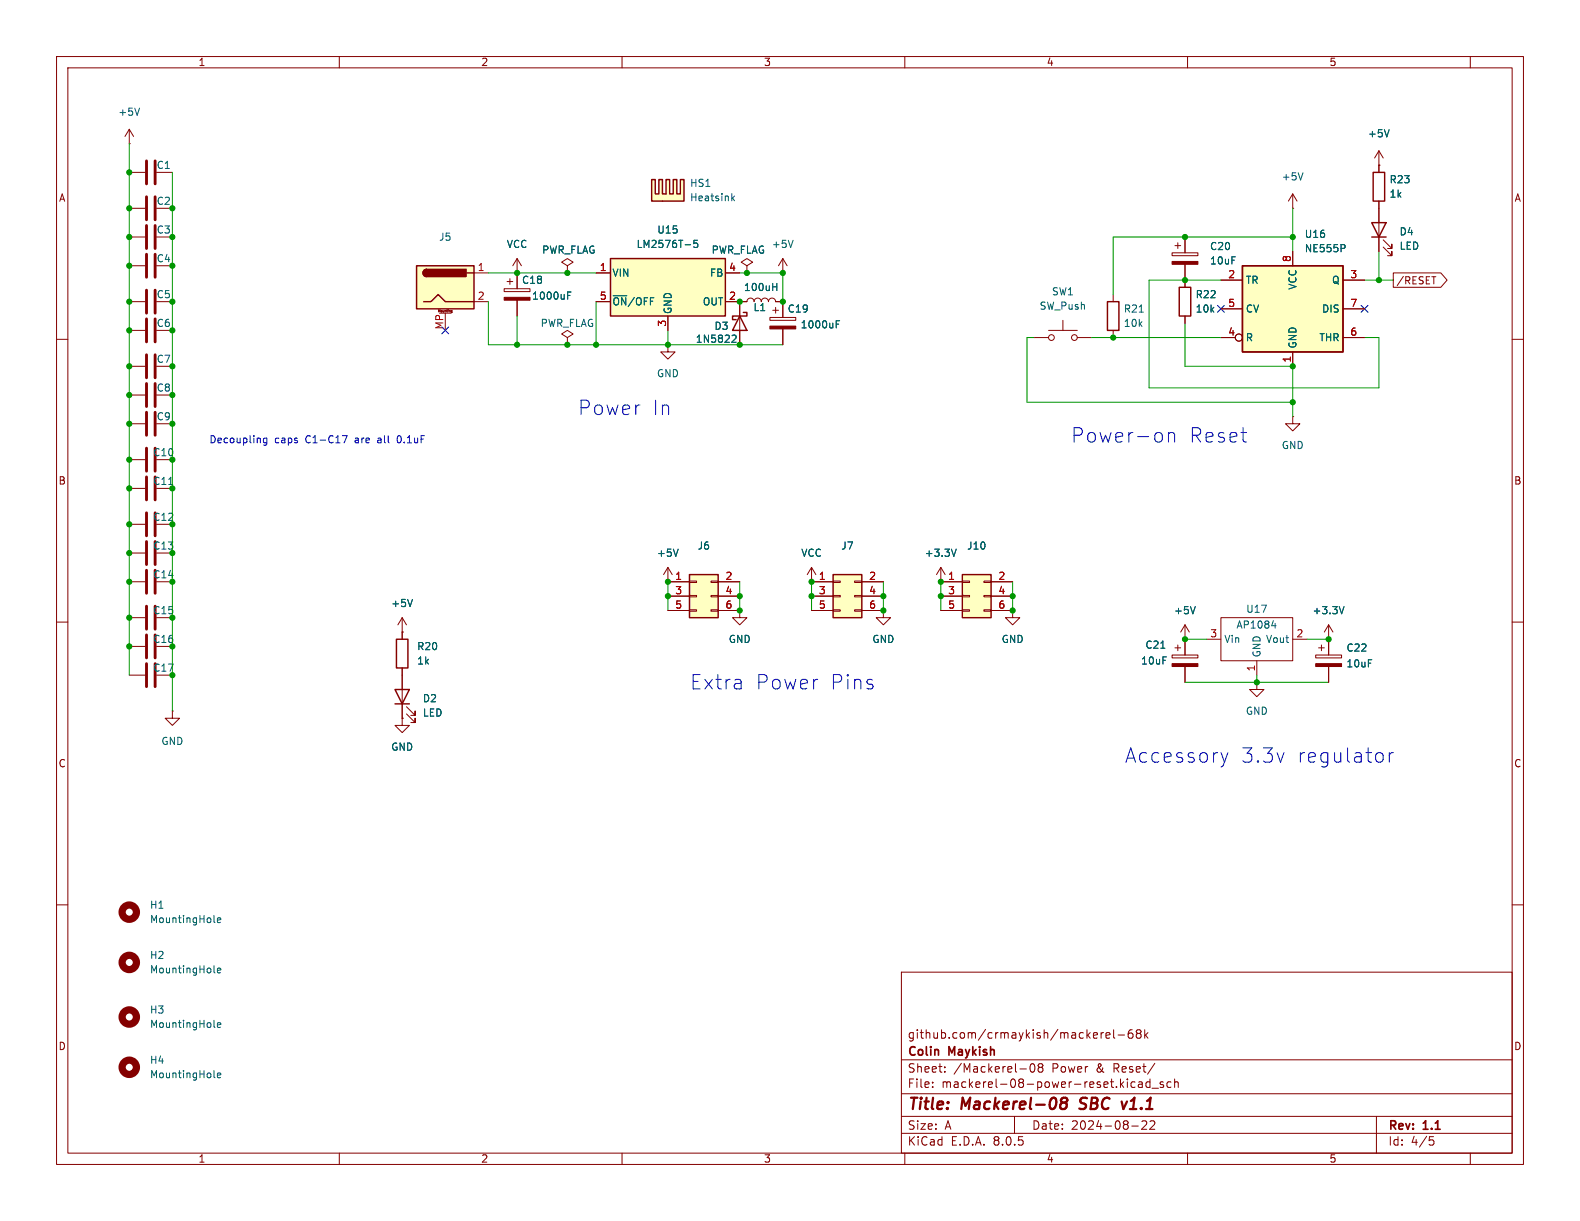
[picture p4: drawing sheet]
<svg xmlns="http://www.w3.org/2000/svg" width="279mm" height="216mm" viewBox="0 0 279 216" stroke-linecap="round" stroke-linejoin="round" font-family="sans-serif">
<g fill="none" stroke="#840000" stroke-width=".18">
<path d="M10 10h259.4v195.9h-259.4zM12 12h255.4v191.9h-255.4zM60 10v2M110 10v2M160 10v2M210 10v2M260 10v2M10 60h2M100.3 59.7l1-.6-1-.7-1 .7 1 .6v1.3M267.4 60h2M100.3 61h.1M228.6 73.7v1.2h1.3l-1.3 1.3-1.3-1.3h1.3"/>
<path d="M228.6 73.7h.1M10 110h2M130.8 108v1.2h1.3l-1.3 1.3-1.3-1.3h1.3M130.8 108h.1M156.2 108v1.2h1.3l-1.3 1.3-1.3-1.3h1.3M156.2 108h.1M207.3 115.8h4.5v.5h-4.5zM207.8 114.6h1M208.3 114v1.1M209.5 113v2.8M209.5 117.9v2.8M232.7 115.8h4.5v.5h-4.5z"/>
<path d="M233.2 114.6h1M233.7 114v1.1M234.9 113h.1M234.9 110.5v5.3M234.9 117.9v2.8M234.9 110.5l-.7 1.3M234.9 110.5l.8 1.3M267.4 110h2M222.2 120.7v1.2h1.3l-1.3 1.3-1.2-1.3h1.2M222.2 120.7h.1M10 160h2M267.4 160h2"/>
<path d="M159.4 171.9h108v32h-108zM159.4 197.4h108M159.4 193.4h108M159.4 187.4h108M164.9 192.1v.2M164.9 191.4v.1M167.1 189.4v.2M167.1 188.7v.1M179.4 197.4v3M180.4 189h1.1M182.3 188.2l.2-.1a.81 .81 0 0 1 .6 .6 .81 .81 0 0 1-.3 .8l-.2 .1a.81 .81 0 0 1-.3-1.4zM183.9 188.7l-.3-.3 .3-.3 .4 .1 .1 .2-.3 .3"/>
<path d="M183.9 188.7l-.3 .3v.3l.3 .3 .4-.1 .1-.2v-.4l-.3-.2M183.9 188.7h.2M194.7 182.6v1M195.1 182.6l-.2 .1-.2 .2M195.6 183.1l.7-.2-.1-.2-.4-.1-.2 .2v.7h.6M196.9 182.1v1.3l.2 .2M197.7 183h1.2M200.1 192.2h.6M200.1 191.4h.6M200.1 199.1h1.2M200.2 182.1a.59 .59 0 0 0-.7 .6v.6l.1 .2 .5 .1 .2-.2 .1-.5-.2-.2h-.4l-.3 .2M201.2 182.7l-.3 .3 .1 .4 .2 .2 .4-.1 .2-.2-.1-.4-.2-.2"/>
<path d="M201.2 182.7l-.3-.3 .3-.3 .4 .1 .2 .2-.3 .3M201.2 182.7h.3M201.4 191.4h.5l.1 .9M201.9 198.3l.6-.1 .2 .1 .1 .3-.9 1.1h.9M202 191.6l-.5 .1a.29 .29 0 0 0-.2 .3 .29 .29 0 0 0 .2 .3l.5-.1M202.4 182.1v1.5M202.6 183l.4 .6M203 182.6l-.6 .6M203.4 191.4l-.5-.1-.3 .3v.4l.2 .2h.6M203.4 190.8v1.5M203.4 198.3l.5-.1 .2 .1 .1 .3-.9 1.1h.9M203.7 192.4h1.2"/>
<path d="M204.2 188l-1.3 1.9M205.7 191.4l-.3-.1-.3 .2 .1 .2 .5 .2v.3h-.6M207.1 191.4l-.5-.1-.2 .3v.4l.1 .2h.6M207.7 191.4l.2-.1 .4 .1 .1 .9M207.7 190.8v1.5M243.4 197.4v6.5M60 203.9v2M110 203.9v2M159.4 200.4h108M160 203.9v2M210 203.9v2M252.8 201h.7"/>
<path d="M252.9 201.6h.4l.3 .2-.2 .6-.5 .1M260 203.9v2"/>
</g>
<path d="M187.9 195l-.2-.2a.44 .44 0 0 1 .3-.7h.4l.3 .2a.44 .44 0 0 1-.4 .7M187.9 195a.65 .65 0 0 0-.3 1 .65 .65 0 0 0 .9-.1 .65 .65 0 0 0 0-.8l-.2-.1M187.9 195h.4M190.9 196l.2 .1M191.2 194.3l-.2 .4 .1 .2M199.3 194.8l-.6 1.3" fill="none" stroke="#840000" stroke-width=".4"/>
<g fill="#840000" stroke="#840000" stroke-width=".18">
<path d="M232.7 117.3h4.5v.6h-4.5z"/>
<path d="M207.3 117.3h4.5v.6h-4.5z"/>
</g>
<path d="M205.3 114.6h.7M237.7 107.3l-.5 1.2" fill="none" stroke="#006464" stroke-width=".18"/>
<path d="M147.3 101.6h5.1v7.6h-5.1z" fill="#ffffc2"/>
<g fill="none" stroke="#840000" stroke-width=".18">
<path d="M118.1 102.9h.1M118.1 100.3l-.8 1.3M118.1 100.3v2.6M118.1 100.3l.8 1.3M143.5 102.9h3.8M143.5 105.4h3.8M143.5 108h3.8M147.3 107.8h1.3v.3h-1.3zM147.3 105.3h1.3v.2h-1.3zM147.3 102.7h1.3v.3h-1.3zM151.1 107.8h1.3v.3h-1.3zM151.1 105.3h1.3v.2h-1.3z"/>
<path d="M151.1 102.7h1.3v.3h-1.3zM152.4 102.9h3.8M152.4 105.4h3.8M152.4 108h3.8M179.1 108v1.2h1.2l-1.2 1.3-1.3-1.3h1.3M179.1 108h.1M213.4 113h2.5M215.9 109.2h12.7v7.6h-12.7zM222.2 116.8v2.6M228.6 113h2.5"/>
</g>
<path d="M147.3 101.6h5.1v7.6h-5.1z" fill="none" stroke="#840000" stroke-width=".25"/>
<path d="M119.9 97.1l-.4 1.3M224.9 110.6h.8M225.5 110.2v.9" fill="none" stroke="#006464" stroke-width=".18"/>
<path d="M121.9 101.6h5.1v7.6h-5.1z" fill="#ffffc2"/>
<g fill="none" stroke="#840000" stroke-width=".18">
<path d="M130.8 53.3h1.3a.64 .64 0 0 1 .6-.6 .64 .64 0 0 1 .6 .6 .64 .64 0 0 1 .7-.6 .64 .64 0 0 1 .6 .6 .64 .64 0 0 1 .7-.6 .64 .64 0 0 1 .6 .6 .64 .64 0 0 1 .6-.6 .64 .64 0 0 1 .7 .6h1.2M138.4 48.3h.1M138.4 45.7l-.7 1.3M138.4 45.7v2.6M138.4 45.7l.8 1.3M118.1 102.9h3.8M118.1 105.4h3.8M118.1 108h3.8M121.9 107.8h1.3v.3h-1.3zM121.9 105.3h1.3v.2h-1.3zM121.9 102.7h1.3v.3h-1.3zM125.7 107.8h1.3v.3h-1.3z"/>
<path d="M125.7 105.3h1.3v.2h-1.3zM125.7 102.7h1.3v.3h-1.3zM127 102.9h3.8M127 105.4h3.8M127 108h3.8M166.4 102.9h.1M166.4 100.3l-.8 1.3M166.4 100.3v2.6M166.4 100.3l.7 1.3"/>
</g>
<path d="M121.9 101.6h5.1v7.6h-5.1z" fill="none" stroke="#840000" stroke-width=".25"/>
<path d="M136.6 50.7h.8M137.4 50.1v1.3M140.2 42.5l-.4 1.3M169.1 97.1l-.4 1.3" fill="none" stroke="#006464" stroke-width=".18"/>
<path d="M170.2 101.6h5.1v7.6h-5.1z" fill="#ffffc2"/>
<path d="M166.4 102.9h3.8M166.4 105.4h3.8M166.4 108h3.8M170.2 107.8h1.2v.3h-1.2zM170.2 105.3h1.2v.2h-1.2zM170.2 102.7h1.2v.3h-1.2zM174 107.8h1.3v.3h-1.3zM174 105.3h1.3v.2h-1.3zM174 102.7h1.3v.3h-1.3zM175.3 102.9h3.8M175.3 105.4h3.8M175.3 108h3.8" fill="none" stroke="#840000" stroke-width=".18"/>
<path d="M170.2 101.6h5.1v7.6h-5.1z" fill="none" stroke="#840000" stroke-width=".25"/>
<path d="M107.9 45.7h20.4v10.2h-20.4z" fill="#ffffc2"/>
<path d="M107.9 45.7h20.4v10.2h-20.4z" fill="none" stroke="#840000" stroke-width=".25"/>
<path d="M105.4 48.3h2.5M105.4 53.3h2.5M118.1 55.9v2.5M128.3 48.3h2.5M128.3 53.3h2.5" fill="none" stroke="#840000" stroke-width=".18"/>
<path d="M121.2 43.3h.9M123.3 42.5h-.6v.6l.2-.1h.4l.1 .2-.1 .4-.1 .2-.5-.2" fill="none" stroke="#006464" stroke-width=".18"/>
<g fill="#ffffc2">
<path d="M115.2 31.8h.7v2.5h.6v-2.5h.6v2.5h.7l-.7 1.3h-1.9z"/>
<path d="M117.8 31.8h.6v2.5h.6v-2.5h.7v2.5h.6v-2.5h.7v3.8h-3.9l.7-1.3z"/>
</g>
<path d="M115.2 31.8h.7v2.5h.6v-2.5h.6v2.5h.7v-2.5h.6v2.5h.6v-2.5h.7v2.5h.6v-2.5h.7v3.8h-5.8zM242.6 39.4h2.5l-1.3 2.5zM130.8 55.9l1.3 2.5h-2.6zM131.4 55.2h.7v.7h-2.6v.6h.7M195.8 53.3h2.1v5.1h-2.1zM242.6 41.9h2.5M70.1 113h2v5.1h-2zM69.8 121.9h2.6l-1.3 2.6zM69.8 124.5h2.6" fill="none" stroke="#840000" stroke-width=".25"/>
<g fill="none" stroke="#006464" stroke-width=".18">
<path d="M129.5 35l.4 .5M129.9 34.7l-.5 .4M129.6 59.3h.5l.1 .3-.8 .9h.8M147.9 57.3h.4M147.9 56.7h.6M201.5 55.2h.7M29.8 85.7h.8M72.9 106l-.4 1.3M211.4 107.3l-.5 1.2M37.8 171.8l.2 .2M37.8 163l.2 .1M38.4 171.6l.6-.1v-.3h-.4l-.2 .2 .1 .6h.5"/>
<path d="M38.4 162.7l.6-.1v-.2l-.4-.1-.2 .2 .1 .6h.5M37.8 190.4l.2 .2M37.8 181.5l.2 .2M38.4 181.3l.6-.2v-.2l-.4-.1-.2 .2 .1 .6h.5M38.4 190.1l.6-.1v-.2l-.4-.1-.2 .2 .1 .6h.5"/>
</g>
<g fill="none" stroke="#840000" stroke-width=".18">
<path d="M22.9 30.5h2.8M27.7 30.5h2.8M243.8 36.8v7.7M22.9 53.3h2.8M27.7 53.3h2.8M91.4 48.3h.1M91.4 45.7l-.7 1.3M91.4 45.7v2.6M91.4 45.7l.8 1.3M100.3 47l1-.6-1-.7-1 .7 1 .6v1.3M100.3 48.3h.1M130.8 53.3v7.7"/>
<path d="M132.1 47l1-.6-1-.7-1 .7 1 .6v1.3M132.1 48.3h.1M136.1 56.1h4.6v.5h-4.6zM136.7 54.9h1M137.2 54.4v1M138.4 53.3v2.8M138.4 58.2v2.8M182.9 59.7h2.5M185.4 58.4h5.1M188 56.6v1.8M190.5 59.7h2.5M196.8 52.1v1.2"/>
<path d="M196.8 58.4v1.3M244.6 43.7l1.5 1.5v-.7v.7h-.7M244.6 42.4l1.5 1.5v-.7v.7h-.7M22.9 74.9h2.8M27.7 74.9h2.8M22.9 97.8h2.8M22.9 86.4h2.8M22.9 81.3h2.8M22.9 92.7h2.8M22.9 119.4h2.8M22.9 114.3h2.8M22.9 102.9h2.8"/>
<path d="M22.9 109.2h2.8M71.1 111.8h.1M71.1 109.2v3.8M71.1 118.1v8.9M71.1 109.2l-.7 1.3M71.1 109.2l.8 1.3M143.5 102.9h.1M143.5 100.3l-.8 1.3M143.5 100.3v2.6M143.5 100.3l.8 1.3M209.5 113h.1M209.5 110.5l-.7 1.3"/>
<path d="M209.5 110.5v2.5M209.5 110.5l.8 1.3M30.5 125.7v1.3h1.2l-1.2 1.3-1.3-1.3h1.3M30.5 125.7h.1M71.1 127v1.3h1.3l-1.3 1.2-1.3-1.2h1.3M71.1 127h.1M71.9 126.2l1.5 1.6v-.8v.8h-.8M71.9 125l1.5 1.5v-.8v.8h-.8"/>
<circle cx="185.9" cy="59.7" r=".51"/>
<circle cx="190" cy="59.7" r=".51"/>
</g>
<g fill="none" stroke="#840000" stroke-width=".51">
<path d="M25.9 28.4v4.1M27.4 28.4v4.1M25.9 51.3v4.1M27.4 51.3v4.1M25.9 72.9v4.1M25.9 79.2v4.1M27.4 72.9v4.1M27.4 79.2v4.1M25.9 84.3v4.1M25.9 90.7v4M25.9 95.8v4M27.4 84.3v4.1"/>
<path d="M27.4 90.7v4M27.4 95.8v4M25.9 100.8v4.1M25.9 107.2v4.1M25.9 112.3v4M25.9 117.3v4.1M27.4 100.8v4.1M27.4 107.2v4.1M27.4 112.3v4M27.4 117.3v4.1"/>
</g>
<g fill="none" stroke="#840000" stroke-width="1.3">
<circle cx="22.9" cy="170.2" r="1.27"/>
<circle cx="22.9" cy="161.3" r="1.27"/>
<circle cx="22.9" cy="179.8" r="1.27"/>
<circle cx="22.9" cy="188.7" r="1.27"/>
</g>
<path d="M136.1 57.7h4.6v.5h-4.6z" fill="#840000" stroke="#840000" stroke-width=".18"/>
<path d="M219.7 47h17.8v15.2h-17.8z" fill="#ffffc2"/>
<path d="M242.8 30.5h2.1v5.1h-2.1zM219.7 47h17.8v15.2h-17.8z" fill="none" stroke="#840000" stroke-width=".25"/>
<g fill="none" stroke="#840000" stroke-width=".18">
<path d="M22.9 25.4h.1M22.9 22.9l-.8 1.2M22.9 22.9v2.5M22.9 22.9l.7 1.2M243.8 29.2h.1M243.8 26.7v3.8M243.8 35.6v1.2M243.8 26.7l-.7 1.2M243.8 26.7l.8 1.2M22.9 58.4h2.8M27.7 58.4h2.8M215.9 49.5h3.8"/>
<path d="M215.9 59.7h2.5M215.9 54.6h3.8M228.6 44.5v2.5M237.5 49.5h3.8M237.5 59.7h3.8M237.5 54.6h3.8M22.9 69.9h2.8M22.9 64.8h2.8M27.7 69.9h2.8M27.7 64.8h2.8M228.6 62.2v2.6"/>
<circle cx="219.1" cy="59.7" r=".63"/>
</g>
<path d="M24.7 19.1l-.4 1.3M245.7 22.9l-.5 1.3M237.7 43.3l.2 .2-.2 .4" fill="none" stroke="#006464" stroke-width=".18"/>
<path d="M25.9 56.4v4.1M27.4 56.4v4.1M25.9 62.7v4.1M25.9 67.8v4.1M27.4 62.7v4.1M27.4 67.8v4.1" fill="none" stroke="#840000" stroke-width=".51"/>
<path d="M73.7 47h10.1v7.6h-10.1z" fill="#ffffc2"/>
<path d="M73.7 47h10.1v7.6h-10.1zM74.9 53.3h1.3l1.3-1.2 1.2 1.2h5.1M75.4 47.6a.64 .64 0 0 0-.6 .7 .64 .64 0 0 0 .6 .6M82.5 48.3h1.3M208.5 50.8h2.1v5.1h-2.1z" fill="none" stroke="#840000" stroke-width=".25"/>
<g fill="#840000" stroke="#840000" stroke-width=".25">
<path d="M75 47.8l.4-.2v1.3a.63 .63 0 0 1-.5-.4 .63 .63 0 0 1 .1-.7z"/>
<path d="M75.4 47.6h7v1.3h-7z"/>
</g>
<g fill="none" stroke="#840000" stroke-width=".18">
<path d="M22.9 36.8h2.8M27.7 36.8h2.8M228.6 36.8h.1M228.6 34.3l-.8 1.3M228.6 34.3v2.5M228.6 34.3l.8 1.3M243.8 29.2h.1M243.8 29.2v1.3M243.8 35.6v3.8M22.9 47h2.8M22.9 41.9h2.8M27.7 47h2.8"/>
<path d="M27.7 41.9h2.8M77.6 55.2v-.4l.1 .3 .1-.3v.4M77.7 55.4h2.1M78.7 55.4v3M79 54.8v.3M79.2 54.8h.1M79.9 55.1h-.1v-.2h.1v.3l-.1 .1M83.8 48.3h2.6M83.8 53.3h2.6M89.2 51.1h4.5v.5h-4.5zM89.7 49.8h1M90.2 49.3v1"/>
<path d="M91.4 48.3h.1M91.4 48.3v2.8M91.4 53.1v2.8M100.3 48.3h.1M105.4 48.3h2.5M105.4 53.3h2.5M118.1 55.9v2.5M128.3 48.3h2.5M128.3 53.3h3.8M130.8 53.3v2.6M130.8 58.4v2.6M132.1 48.3h.1"/>
<path d="M137.2 53.3h1.2v2.8M138.4 58.2v2.8M207.3 44.7h4.5v.5h-4.5zM207.8 43.4h1M208.3 42.9v1M209.5 41.9v2.8M209.5 46.7v4.1M209.5 55.9v1.3M215.9 49.5h3.8M215.9 59.7h2.5M215.9 54.6h3.8M228.6 44.5v2.5"/>
<path d="M237.5 49.5h3.8M237.5 59.7h3.8M237.5 54.6h3.8M243.8 41.9v2.6M246.4 48.3h8.4l1.1 1.2-1.1 1.3h-8.4zM253.2 48.9h.7M118.1 61v1.2h1.3l-1.3 1.3-1.3-1.3h1.3M118.1 61h.1M228.6 62.2v2.6M71.1 111.8h.1M71.1 111.8v1.2M71.1 118.1v3.8"/>
<path d="M118.1 102.9h.1M118.1 102.9h3.8M118.1 105.4h3.8M118.1 108h3.8M127 102.9h3.8M127 105.4h3.8M127 108h3.8M130.8 108h.1M143.5 102.9h.1M143.5 102.9h3.8M143.5 105.4h3.8M143.5 108h3.8"/>
<path d="M152.4 102.9h3.8M152.4 105.4h3.8M152.4 108h3.8M156.2 108h.1M166.4 102.9h.1M166.4 102.9h3.8M166.4 105.4h3.8M166.4 108h3.8M175.3 102.9h3.8M175.3 105.4h3.8M175.3 108h3.8M179.1 108h.1"/>
<path d="M209.5 113h.1M209.5 113v2.8M209.5 117.9v2.8M234.9 113h.1M234.9 113v2.8M234.9 117.9v2.8M71.1 127h.1M71.1 124.5v2.5"/>
<circle cx="219.1" cy="59.7" r=".63"/>
</g>
<path d="M25.9 34.8v4.1M25.9 39.9v4M27.4 34.8v4.1M27.4 39.9v4M25.9 45v4M27.4 45v4" fill="none" stroke="#840000" stroke-width=".51"/>
<g fill="#840000" stroke="#840000" stroke-width=".18">
<path d="M89.2 52.6h4.5v.5h-4.5z"/>
<path d="M207.3 46.2h4.5v.5h-4.5z"/>
</g>
<g fill="none" stroke="#006464" stroke-width=".18">
<path d="M230.4 30.6l-.4 1.2M245.7 22.9l-.5 1.3M100.4 52.2h.4M100.4 51.6h.6M121.2 43.3h.9M123.3 42.5h-.6v.6l.2-.1h.4l.1 .2-.1 .4-.1 .2-.5-.2M129.6 59.3h.5l.1 .3-.8 .9h.8M136.6 50.7h.8M137.4 50.1v1.3M147.9 57.3h.4M147.9 56.7h.6M237.7 43.3l.2 .2-.2 .4"/>
<path d="M119.9 97.1l-.4 1.3M169.1 97.1l-.4 1.3M72.9 106l-.4 1.3M205.3 114.6h.7M211.4 107.3l-.5 1.2M237.7 107.3l-.5 1.2"/>
</g>
<g fill="none" stroke="#0000c2" stroke-width=".18">
<path d="M47.2 77.5v1l-.3 .2h-.3M47.2 77.5h-.4l-.2 .2 .1 .5h.5M60.5 77h.9l-.5 1.3M70.3 77.2l-.1 .3 .1 .7M205.3 76.6l.2 .4v.7l-.2 .4M206.6 76.7a.63 .63 0 0 1 1.1 .1v1.4M206.6 76.5v1.7M215.9 133.1l.6 1.7M216.5 134.8l-.2 .6M217.1 133.1l-.6 1.7M244.3 133.2l.3 .4v.7l-.3 .4M245.7 133.1v1.7"/>
<path d="M246.4 133.1a.65 .65 0 0 0-.7 .5"/>
</g>
<g fill="none" stroke="#009600" stroke-width=".18">
<path d="M22.9 25.4v94M30.5 30.5v95.2M228.6 36.8v7.7M86.4 53.3v7.7h52M86.4 48.3h19M91.4 55.9v5.1M105.4 53.3v7.7M118.1 58.4v2.6M130.8 48.3h7.6v5M182.9 59.7h-1.3v11.4h47M193 59.7h22.9M209.5 57.2v7.6h19.1v8.9"/>
<path d="M215.9 49.5h-12.7v19.1h40.6v-8.9h-2.5M228.6 41.9h-31.8v10.2M241.3 49.5h5.1M243.8 44.5v5M118.1 102.9v5.1M130.8 102.9v5.1M143.5 102.9v5.1M156.2 102.9v5.1M166.4 102.9v5.1M179.1 102.9v5.1M209.5 113h3.9M222.2 119.4v1.3"/>
<path d="M231.1 113h3.8M209.5 120.7h25.4"/>
</g>
<path d="M78.1 57.8l1.2 1.2M79.3 57.8l-1.2 1.2M215.3 54l1.2 1.2M216.5 54l-1.2 1.2M240.7 54l1.2 1.2M241.9 54l-1.2 1.2" fill="none" stroke="#000084" stroke-width=".18"/>
<g fill="#009600" stroke="#009600" stroke-width=".18">
<circle cx="30.5" cy="41.9" r=".46"/>
<circle cx="30.5" cy="47" r=".46"/>
<circle cx="22.9" cy="41.9" r=".46"/>
<circle cx="30.5" cy="58.4" r=".46"/>
<circle cx="22.9" cy="64.8" r=".46"/>
<circle cx="22.9" cy="69.9" r=".46"/>
<circle cx="22.9" cy="30.5" r=".46"/>
<circle cx="22.9" cy="36.8" r=".46"/>
<circle cx="22.9" cy="53.3" r=".46"/>
<circle cx="22.9" cy="47" r=".46"/>
<circle cx="30.5" cy="69.9" r=".46"/>
<circle cx="22.9" cy="74.9" r=".46"/>
<circle cx="30.5" cy="74.9" r=".46"/>
<circle cx="30.5" cy="53.3" r=".46"/>
<circle cx="22.9" cy="58.4" r=".46"/>
<circle cx="30.5" cy="64.8" r=".46"/>
<circle cx="30.5" cy="36.8" r=".46"/>
<circle cx="91.4" cy="48.3" r=".46"/>
<circle cx="91.4" cy="61" r=".46"/>
<circle cx="118.1" cy="61" r=".46"/>
<circle cx="100.3" cy="48.3" r=".46"/>
<circle cx="130.8" cy="61" r=".46"/>
<circle cx="130.8" cy="53.3" r=".46"/>
<circle cx="132.1" cy="48.3" r=".46"/>
<circle cx="138.4" cy="48.3" r=".46"/>
<circle cx="100.3" cy="61" r=".46"/>
<circle cx="105.4" cy="61" r=".46"/>
<circle cx="179.1" cy="108" r=".46"/>
<circle cx="179.1" cy="105.4" r=".46"/>
<circle cx="234.9" cy="113" r=".46"/>
<circle cx="228.6" cy="71.1" r=".46"/>
<circle cx="222.2" cy="120.7" r=".46"/>
<circle cx="209.5" cy="113" r=".46"/>
<circle cx="22.9" cy="92.7" r=".46"/>
<circle cx="30.5" cy="92.7" r=".46"/>
<circle cx="22.9" cy="97.8" r=".46"/>
<circle cx="22.9" cy="109.2" r=".46"/>
<circle cx="22.9" cy="102.9" r=".46"/>
<circle cx="30.5" cy="109.2" r=".46"/>
<circle cx="30.5" cy="81.3" r=".46"/>
<circle cx="22.9" cy="81.3" r=".46"/>
<circle cx="30.5" cy="86.4" r=".46"/>
<circle cx="22.9" cy="86.4" r=".46"/>
<circle cx="30.5" cy="102.9" r=".46"/>
<circle cx="30.5" cy="97.8" r=".46"/>
<circle cx="30.5" cy="114.3" r=".46"/>
<circle cx="22.9" cy="114.3" r=".46"/>
<circle cx="30.5" cy="119.4" r=".46"/>
<circle cx="138.4" cy="53.3" r=".46"/>
<circle cx="143.5" cy="102.9" r=".46"/>
<circle cx="130.8" cy="105.4" r=".46"/>
<circle cx="130.8" cy="108" r=".46"/>
<circle cx="156.2" cy="105.4" r=".46"/>
<circle cx="156.2" cy="108" r=".46"/>
<circle cx="143.5" cy="105.4" r=".46"/>
<circle cx="118.1" cy="102.9" r=".46"/>
<circle cx="118.1" cy="105.4" r=".46"/>
<circle cx="166.4" cy="102.9" r=".46"/>
<circle cx="166.4" cy="105.4" r=".46"/>
<circle cx="209.5" cy="49.5" r=".46"/>
<circle cx="209.5" cy="41.9" r=".46"/>
<circle cx="228.6" cy="64.8" r=".46"/>
<circle cx="196.8" cy="59.7" r=".46"/>
<circle cx="228.6" cy="41.9" r=".46"/>
<circle cx="243.8" cy="49.5" r=".46"/>
</g>
<g font-size="3.5" fill="#0000c2">
<text x="102.2" y="73.6">Power</text>
<text x="115.3" y="73.6">In</text>
<text x="189.2" y="78.5">Power-on</text>
<text x="210.1" y="78.5">Reset</text>
<text x="122" y="122.2">Extra</text>
<text x="133.6" y="122.2">Power</text>
<text x="146.7" y="122.2">Pins</text>
<text x="198.9" y="135.1">Accessory</text>
<text x="219.4" y="135.1">3.3v</text>
<text x="229.3" y="135.1">regulator</text>
</g>
<g font-size="2.8" fill="#840000">
<text x="160.4" y="196.8">Title:</text>
<text x="170.1" y="196.8">Mackerel-08</text>
<text x="191.8" y="196.8">SBC</text>
<text x="200" y="196.8">v1.1</text>
</g>
<g font-size="2.1" fill="#840000">
<text x="160.4" y="183.9">github.com/crmaykish/mackerel-68k</text>
<text x="160.4" y="189.9">Sheet:</text>
<text x="160.4" y="187.1">Colin</text>
<text x="167.9" y="187.1">Maykish</text>
<text x="168.6" y="189.9">/Mackerel-08</text>
<text x="186.1" y="189.9">Power</text>
<text x="194" y="189.9">&amp;</text>
<text x="197.2" y="189.9">Reset/</text>
<text x="160.4" y="192.6">File:</text>
<text x="166.5" y="192.6">mackerel-08-power-reset.kicad_sch</text>
<text x="160.4" y="202.8">KiCad</text>
<text x="160.4" y="200">Size:</text>
<text x="167.1" y="200">A</text>
<text x="168.1" y="202.8">E.D.A.</text>
<text x="175.7" y="202.8">8.0.5</text>
<text x="182.4" y="200">Date:</text>
<text x="189.4" y="200">2024-08-22</text>
<text x="245.4" y="200.2">Rev:</text>
<text x="245.4" y="202.8">Id:</text>
<text x="249.5" y="202.8">4/5</text>
<text x="251.8" y="200.2">1.1</text>
</g>
<g font-size="1.8" fill="#840000">
<text x="35" y="11.9">1</text>
<text x="85" y="11.9">2</text>
<text x="135" y="11.9">3</text>
<text x="185" y="11.9">4</text>
<text x="235" y="11.9">5</text>
<text x="10.3" y="35.9">A</text>
<text x="267.7" y="35.9">A</text>
<text x="246.9" y="50.5">/RESET</text>
<text x="10.3" y="85.9">B</text>
<text x="267.7" y="85.9">B</text>
<text x="10.3" y="135.9">C</text>
<text x="267.7" y="135.9">C</text>
<text x="10.3" y="185.9">D</text>
<text x="267.7" y="185.9">D</text>
<text x="35" y="205.8">1</text>
<text x="85" y="205.8">2</text>
<text x="135" y="205.8">3</text>
<text x="185" y="205.8">4</text>
<text x="235" y="205.8">5</text>
</g>
<g font-size="1.8" fill="#006464">
<text x="20.8" y="20.7">+5V</text>
<text x="241.8" y="24.5">+5V</text>
<text x="27.6" y="30.1">C1</text>
<text x="121.9" y="33.2">HS1</text>
<text x="121.9" y="35.8">Heatsink</text>
<text x="226.6" y="32.1">+5V</text>
<text x="245.6" y="32.6">R23</text>
<text x="245.6" y="35.2">1k</text>
<text x="27.6" y="41.5">C3</text>
<text x="27.6" y="36.4">C2</text>
<text x="116.1" y="41.5">U15</text>
<text x="247.4" y="41.8">D4</text>
<text x="27.6" y="46.6">C4</text>
<text x="77.5" y="42.8">J5</text>
<text x="89.5" y="44">VCC</text>
<text x="95.8" y="45.1">PWR_FLAG</text>
<text x="112.5" y="44">LM2576T-5</text>
<text x="125.7" y="45.1">PWR_FLAG</text>
<text x="136.4" y="44">+5V</text>
<text x="213.9" y="44.4">C20</text>
<text x="213.9" y="47">10uF</text>
<text x="230.6" y="42.3">U16</text>
<text x="230.6" y="44.8">NE555P</text>
<text x="247.4" y="44.4">LED</text>
<text x="27.6" y="52.9">C5</text>
<text x="92.2" y="50.4">C18</text>
<text x="94" y="53.2">1000uF</text>
<text x="108.2" y="49.1">VIN</text>
<text x="125.5" y="49.1">FB</text>
<text x="131.5" y="51.7">100uH</text>
<text x="185.9" y="52.4">SW1</text>
<text x="211.3" y="52.9">R22</text>
<text x="220.2" y="50.4">TR</text>
<text x="229.5" y="51.3" transform="rotate(-90 229.5 51.3)">VCC</text>
<text x="235.4" y="50.4">Q</text>
<text x="27.6" y="58">C6</text>
<text x="95.5" y="58">PWR_FLAG</text>
<text x="108.2" y="54.2">~{ON}/OFF</text>
<text x="119" y="55.6" transform="rotate(-90 119 55.6)">GND</text>
<text x="124.2" y="54.2">OUT</text>
<text x="126.2" y="58.5">D3</text>
<text x="133.1" y="55.2">L1</text>
<text x="139.2" y="55.5">C19</text>
<text x="141.5" y="58.3">1000uF</text>
<text x="183.7" y="55">SW_Push</text>
<text x="198.6" y="58">10k</text>
<text x="198.6" y="55.5">R21</text>
<text x="211.3" y="55.5">10k</text>
<text x="220.2" y="55.5">CV</text>
<text x="233.7" y="55.5">DIS</text>
<text x="27.6" y="64.4">C7</text>
<text x="122.9" y="60.8">1N5822</text>
<text x="220.2" y="60.6">R</text>
<text x="229.5" y="61.7" transform="rotate(-90 229.5 61.7)">GND</text>
<text x="233.2" y="60.6">THR</text>
<text x="27.6" y="69.4">C8</text>
<text x="116.1" y="66.9">GND</text>
<text x="27.6" y="74.5">C9</text>
<text x="27" y="80.9">C10</text>
<text x="226.6" y="79.6">GND</text>
<text x="27" y="86">C11</text>
<text x="27" y="92.3">C12</text>
<text x="27" y="97.4">C13</text>
<text x="116.1" y="98.7">+5V</text>
<text x="123.3" y="97.4">J6</text>
<text x="141.6" y="98.7">VCC</text>
<text x="148.7" y="97.4">J7</text>
<text x="163.4" y="98.7">+3.3V</text>
<text x="170.9" y="97.4">J10</text>
<text x="27" y="102.5">C14</text>
<text x="69.1" y="107.5">+5V</text>
<text x="27" y="113.9">C16</text>
<text x="27" y="108.8">C15</text>
<text x="128.8" y="113.9">GND</text>
<text x="154.2" y="113.9">GND</text>
<text x="177" y="113.9">GND</text>
<text x="207.5" y="108.8">+5V</text>
<text x="216.4" y="113.9">Vin</text>
<text x="218.5" y="111.4">AP1084</text>
<text x="220.3" y="108.6">U17</text>
<text x="223.8" y="113.9">Vout</text>
<text x="232" y="108.8">+3.3V</text>
<text x="27" y="119">C17</text>
<text x="73.7" y="115.2">R20</text>
<text x="73.7" y="117.7">1k</text>
<text x="201.7" y="117.7">10uF</text>
<text x="202.4" y="114.9">C21</text>
<text x="223.1" y="116.3" transform="rotate(-90 223.1 116.3)">GND</text>
<text x="238" y="115.4">C22</text>
<text x="238" y="118.2">10uF</text>
<text x="74.7" y="124.4">D2</text>
<text x="28.4" y="131.9">GND</text>
<text x="74.7" y="126.9">LED</text>
<text x="220.2" y="126.6">GND</text>
<text x="69.1" y="132.9">GND</text>
<text x="26.4" y="160.9">H1</text>
<text x="26.4" y="163.4">MountingHole</text>
<text x="26.4" y="169.8">H2</text>
<text x="26.4" y="172.3">MountingHole</text>
<text x="26.4" y="179.4">H3</text>
<text x="26.4" y="182">MountingHole</text>
<text x="26.4" y="188.3">H4</text>
<text x="26.4" y="190.9">MountingHole</text>
</g>
<g font-size="1.8" fill="#a90000">
<text x="228.3" y="46.4" transform="rotate(-90 228.3 46.4)">8</text>
<text x="84.4" y="48">1</text>
<text x="84.4" y="53.1">2</text>
<text x="106" y="48">1</text>
<text x="106" y="53.1">5</text>
<text x="128.8" y="53.1">2</text>
<text x="128.8" y="48">4</text>
<text x="217.1" y="49.3">2</text>
<text x="238.7" y="49.3">3</text>
<text x="78.5" y="58.4" transform="rotate(-90 78.5 58.4)">MP</text>
<text x="117.9" y="57.9" transform="rotate(-90 117.9 57.9)">3</text>
<text x="217.1" y="59.4">4</text>
<text x="217.1" y="54.4">5</text>
<text x="238.7" y="59.4">6</text>
<text x="238.7" y="54.4">7</text>
<text x="228.3" y="64.2" transform="rotate(-90 228.3 64.2)">1</text>
<text x="119.3" y="102.6">1</text>
<text x="119.3" y="105.2">3</text>
<text x="119.3" y="107.7">5</text>
<text x="128.2" y="102.6">2</text>
<text x="128.2" y="105.2">4</text>
<text x="128.2" y="107.7">6</text>
<text x="144.7" y="102.6">1</text>
<text x="144.7" y="105.2">3</text>
<text x="144.7" y="107.7">5</text>
<text x="153.6" y="102.6">2</text>
<text x="153.6" y="105.2">4</text>
<text x="153.6" y="107.7">6</text>
<text x="167.6" y="102.6">1</text>
<text x="167.6" y="105.2">3</text>
<text x="167.6" y="107.7">5</text>
<text x="176.5" y="102.6">2</text>
<text x="176.5" y="105.2">4</text>
<text x="176.5" y="107.7">6</text>
<text x="213.9" y="112.8">3</text>
<text x="229.2" y="112.8">2</text>
<text x="222" y="118.8" transform="rotate(-90 222 118.8)">1</text>
</g>
<g font-size="1.8" fill="#0000c2">
<text x="36.9" y="78.6">Decoupling</text>
<text x="48.6" y="78.6">caps</text>
<text x="54.1" y="78.6">C1-C17</text>
<text x="63.1" y="78.6">are</text>
<text x="67.2" y="78.6">all</text>
<text x="70.9" y="78.6">0.1uF</text>
</g>
<text font-size=".5" fill="#840000" x="77.3" y="55.4">Mounting</text>
</svg>
